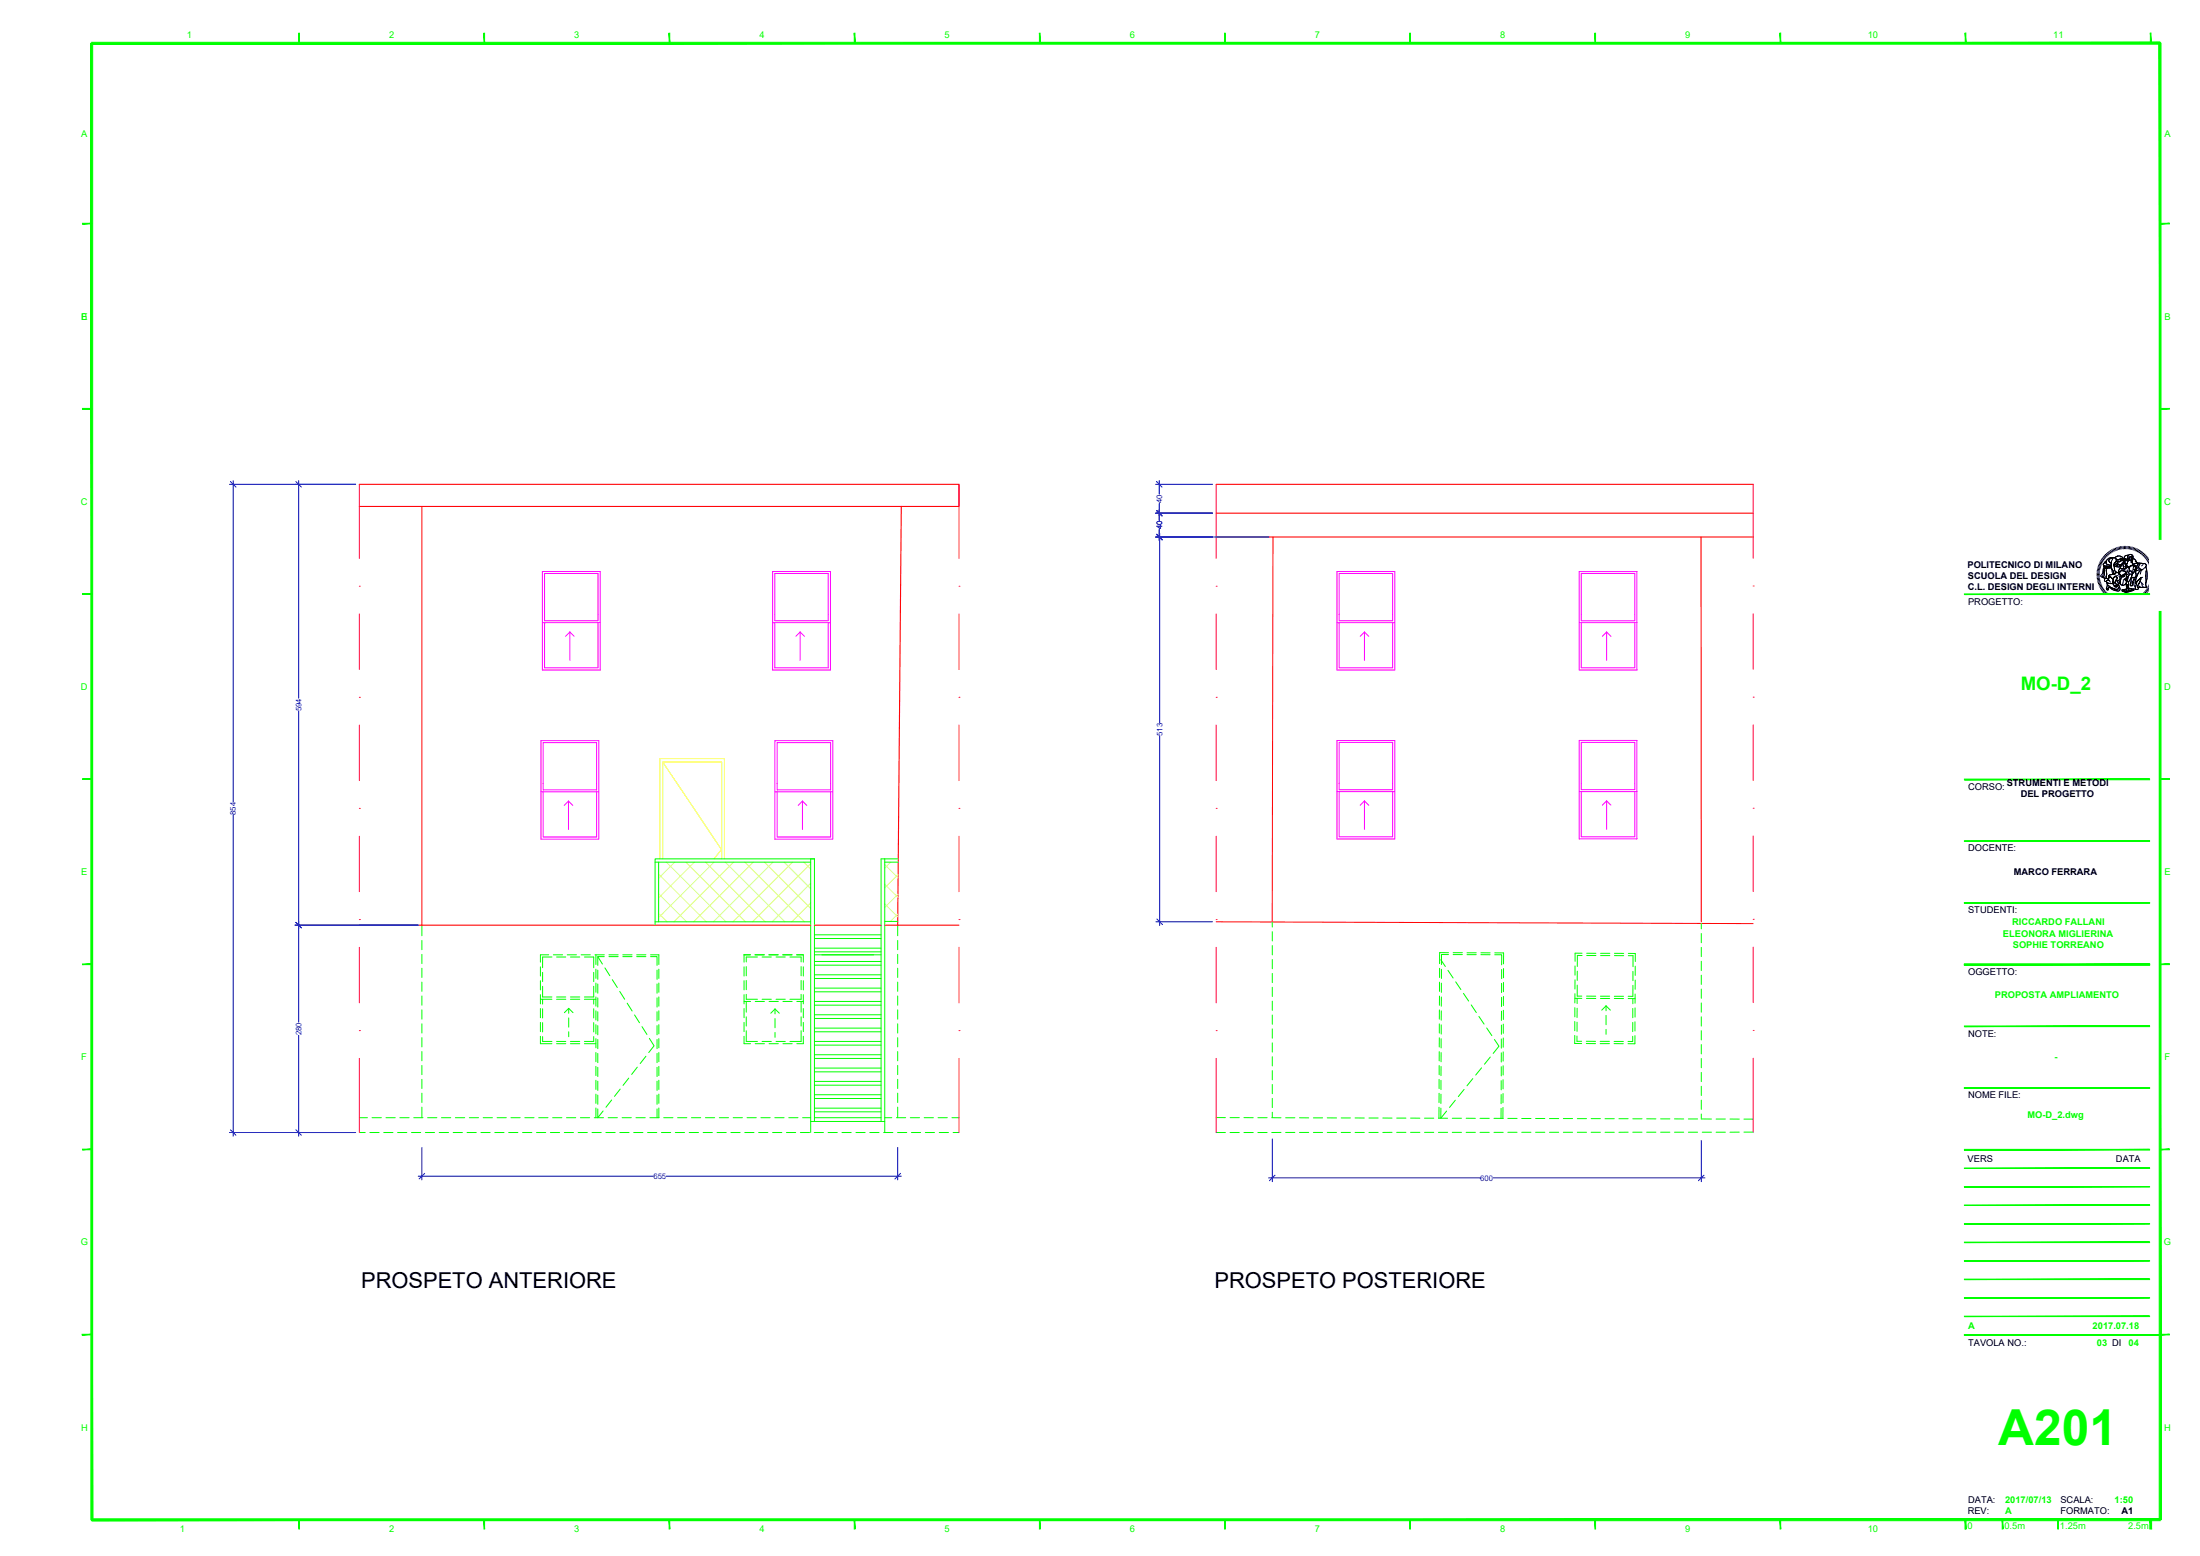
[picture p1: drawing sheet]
<svg xmlns="http://www.w3.org/2000/svg" width="594mm" height="420mm" viewBox="0 0 594 420" stroke-linecap="round" stroke-linejoin="round" font-family="sans-serif">
<!-- layer: Muri esterni -->
<path d="M343.8 145l-.3 103.9M328.4 248.9l145 .5" fill="none" stroke="#f00" stroke-width=".27"/>
<!-- layer: Arredi -->
<g fill="none" stroke="#0f0" stroke-width=".27">
<path d="M113.9 249.8v2.9M113.9 254v2.4M113.9 257.7v2.5M148.2 257.8h-2.3v2M149 258.4h-2.5v2.9M149.4 257.8h2.5M150.3 258.4h2.5M153.2 257.8h2.5M154 258.4h2.6M156.9 257.8h2.5M157.8 258.4h2.5v2.9M160.7 257.8h2.5"/>
<path d="M160.9 257.8v2.6M161.4 258.3l1.3 2M163.2 258.3h-1.8v2.4M164.4 257.8h2.5M164.4 258.3h2.5M168.2 257.8h2.5M168.2 258.3h2.5M171.9 257.8h2.5M171.9 258.3h2.5M175.7 258.3h1.7v2.4M175.7 257.8h2.2v2.6M200.8 257.8h1.9"/>
<path d="M200.9 257.8v2M203.8 257.8h2.6M204.5 258.4h-3v1.4M205.8 258.4h2.5M207.6 257.8h2.6M209.6 258.4h2.5M211.3 257.8h2.6M213.3 258.4h3v1.4M215.1 257.8h1.8v2M242.4 249.8v2.9M242.4 254v2.4M242.4 257.7v2.5"/>
<path d="M343.5 248.9l.1 1.4M343.6 251.6v2.5M343.6 255.3v2.5M343.6 259.1v2.5M389.1 259.2l1.2 1.8M391.1 257.8l-1.8-.1-.1 2.8M391.1 257.3l-2.3-.1-.1 3M392.4 257.8h2.5M392.4 257.3h2.5M396.1 257.8h2.5M396.1 257.3h2.5M399.9 257.8h2.5"/>
<path d="M399.9 257.3h2.5M403.6 257.8h1.9v2.7M403.6 257.3h2.4v3M427.2 258h-1.3v3M427.2 257.4h-1.9v2.2M428.5 258h2.5M428.5 257.4h2.5M432.2 258h2.5M432.2 257.4h2.5M436 258l2.5 .1M436 257.4h2.5M439.7 257.4l1.9 .1v2.1"/>
<path d="M439.7 258.1h1.3v2.9M459.4 249.4v1.4M459.4 252.1v2.5M459.4 255.8v2.5M459.4 259.6v2.5M113.9 261.4v2.5M113.9 265.2v2.5M113.9 268.9v2.5M113.9 272.7v2.5M113.9 276.5v2.4M145.9 269.8h3.1M145.9 279.8v2h3.1"/>
<path d="M145.9 261.1v2.5M145.9 264.8v2.5M145.9 268.6v2.5M145.9 272.3v2.5M145.9 276.1v2.5M146.5 279.9v1.3h2.5M146.5 262.6v2.5M146.5 266.3v2.9h2.5M146.5 269.8v1.3M146.5 272.4v2.5M146.5 276.1v2.6M150.3 269.8h2.5"/>
<path d="M150.3 269.2h2.5M153.6 272.3v1.3M153.6 274.9v2.5M153.6 278.6v1.3M153.6 272.3l-1.2 1.1M153.6 272.3l1.1 1.1M154 269.8h2.6M154 269.2h2.6M157.8 269.8h3.1M160.3 279.9v1.3h-2.5M160.3 262.6v2.5M160.3 266.3v2.9h-2.5"/>
<path d="M160.3 269.8v1.3M160.3 272.4v2.5M160.3 276.1v2.6M160.9 261.7v2.5M160.9 265.4v2.5M160.9 269.2v2.5M160.9 272.9v2.5M160.9 276.7v2.5M161.4 262v2.4M161.4 265.7v2.5M161.4 269.4v2.5M161.4 273.2v2.5"/>
<path d="M161.4 276.9v2.5M163.4 261.4l1.3 2.1M165.3 264.5l1.4 2.2M167.4 267.7l1.3 2.1M169.4 270.9l1.3 2.1M171.4 274.1l1.3 2.1M173.4 277.2l1.3 2.1M177.4 262v2.4M177.4 265.7v2.5M177.4 269.4v2.5M177.4 273.2v2.5M177.4 276.9v2.5"/>
<path d="M177.9 261.7v2.5M177.9 265.4v2.5M177.9 269.2v2.5M177.9 272.9v2.5M177.9 276.7v2.5M200.9 270.4h1.8M200.9 279.8v2h1.8M200.9 261.1v2.5M200.9 264.8v2.5M200.9 268.6v2.5M200.9 272.3v2.5M200.9 276.1v2.5"/>
<path d="M201.5 278.3v2.9h3M201.5 261v2.5M201.5 264.7v2.5M201.5 268.5v1.3h3M201.5 270.4v2.9M201.5 274.6v2.5M203.9 270.4h2.5M205.8 269.8h2.5M207.7 270.4h2.5M209.3 272.5v1.3M209.3 275v2.5M209.3 278.8v1.3"/>
<path d="M209.3 272.5l-1.2 1.1M209.3 272.5l1.1 1.1M209.6 269.8h2.5M211.4 270.4h2.5M215.2 270.4h1.7M216.3 278.3v2.9h-3M216.3 261v2.5M216.3 264.7v2.5M216.3 268.5v1.3h-3M216.3 270.4v2.9M216.3 274.6v2.5M216.9 279.8v2h-1.7"/>
<path d="M216.9 261.1v2.5M216.9 264.8v2.5M216.9 268.6v2.5M216.9 272.3v2.5M216.9 276.1v2.5M242.4 261.4v2.5M242.4 265.2v2.5M242.4 268.9v2.5M242.4 272.7v2.5M242.4 276.5v2.4M343.6 262.8v2.5M343.6 266.6v2.5"/>
<path d="M343.6 270.3v2.5M343.6 274.1v2.5M343.6 277.8v2.5M388.7 276.5v2.5M388.7 272.7v2.5M388.7 265.2v2.5M388.7 269v2.5M388.7 261.5v2.5M389.2 276.7v2.5M389.2 273v2.5M389.2 265.5v2.5M389.2 269.2v2.5"/>
<path d="M389.2 261.7v2.5M391 262l1.4 2.1M393.1 265.1l1.4 2.1M395.2 268.2l1.4 2.1M397.3 271.3l1.4 2.1M399.4 274.5l1.4 2M401.5 277.6l1.4 2M405.4 276.8v2.5M405.5 273l-.1 2.5M405.5 265.5v2.5M405.5 269.3v2.5M405.5 261.8v2.5"/>
<path d="M405.9 276.5v2.5M406 272.8v2.5M406 265.3v2.5M406 269v2.5M406 261.5v2.5M425.2 279.6v2.2h1.9M425.2 275.8v2.5M425.3 272.1v2.5M425.3 269.6h1.9M425.3 268.3v2.5M425.3 264.6v2.5M425.3 260.8v2.5"/>
<path d="M425.8 279.8v1.4h1.3M425.9 276v2.5M425.9 272.2v2.6M425.9 269.6v1.4M425.9 266v3h1.3M425.9 262.2v2.5M428.4 269.6h2.5M428.4 269h2.5M432.2 269h2.5M432.2 269.6h2.5M433.7 271.6v1.3M433.7 274.2v2.5"/>
<path d="M433.7 278v1.3M433.7 271.6l-1.2 1.2M433.7 271.6l1.2 1.2M435.9 269h2.5M435.9 269.6h2.5M439.7 269.6l1.8 .1M440.9 279.8v1.4h-1.3M440.9 272.3v2.5M440.9 276.1v2.5M440.9 269.6v1.5M441 262.3v2.5M441 266.1l-.1 2.9h-1.2"/>
<path d="M441.5 275.9v2.5M441.5 279.6v2.2h-1.9M441.5 272.2v2.5M441.5 268.4v2.5M441.6 260.9v2.5M441.6 264.6l-.1 2.5M459.4 263.3v2.5M459.4 267.1v2.5M459.4 270.8v2.5M459.4 274.6v2.5M459.4 278.3v2.5M113.9 280.2v2.5"/>
<path d="M113.9 283.9v2.5M113.9 287.7v2.5M113.9 291.4v2.5M113.9 295.2v2.5M113.9 299v2.8M150.3 281.2h2.5M150.3 281.8h2.5M154 281.2h2.6M154 281.8h2.6M157.8 281.8h3.1M160.9 280.5v2.4M160.9 284.2v2.5"/>
<path d="M160.9 287.9v2.5M160.9 291.7v2.5M160.9 295.4v2.5M160.9 299.2v2.6M161.4 280.7v2.5M161.4 284.5v2.4M161.4 288.2v2.5M161.4 291.9v2.5M161.4 295.7v2.5M161.4 299.4v2.4l1.5-1.8M165.2 297l-1.6 2M167.5 294.1l-1.6 2"/>
<path d="M169.8 291.1l-1.6 2M172.1 288.2l-1.5 1.9M174.4 285.2l-1.5 2M175.4 280.4l1.2 2-1.4 1.8M177.4 280.7v2.5M177.4 284.5v2.4M177.4 288.2v2.5M177.4 291.9v2.5M177.4 295.7v2.5M177.4 299.4v2.4M177.9 280.5v2.4M177.9 284.2v2.5"/>
<path d="M177.9 287.9v2.5M177.9 291.7v2.5M177.9 295.4v2.5M177.9 299.2v2.6M203.9 281.8h2.5M205.8 281.2h2.5M207.7 281.8h2.5M209.6 281.2h2.5M211.4 281.8h2.5M242.4 280.2v2.5M242.4 283.9v2.5M242.4 287.7v2.5"/>
<path d="M242.4 291.4v2.5M242.4 295.2v2.5M242.4 299v2.8M343.6 281.6v2.5M343.6 285.3v2.5M343.6 289.1v2.5M343.6 292.8v2.5M343.6 296.6v2.5M388.6 299v2.9M388.6 291.5v2.5M388.6 295.2v2.5M388.6 287.7v2.5"/>
<path d="M388.6 284v2.5M388.7 280.2l-.1 2.5M389.1 299.2v2.7l1.5-1.9M389.1 291.7v2.5M389.1 295.5v2.5M389.1 288v2.5M389.2 280.5v2.5M389.2 284.2l-.1 2.5M393 297.1l-1.6 1.9M395.4 294.2l-1.6 1.9M397.7 291.2l-1.6 2M400.1 288.3l-1.6 2"/>
<path d="M402.4 285.4l-1.5 2M403.5 280.7l1.3 1.8-1.6 2M405.3 299.3v2.7M405.4 295.5l-.1 2.5M405.4 291.8v2.5M405.4 288v2.5M405.4 280.5v2.5M405.4 284.3v2.5M405.9 299l-.1 3M405.9 291.5v2.5M405.9 295.3v2.5M405.9 287.8v2.5"/>
<path d="M405.9 284v2.5M405.9 280.3v2.5M428.4 281.8h2.5M428.4 281.2h2.5M432.1 281.8h2.5M432.1 281.2h2.5M435.8 281.8h2.5M435.8 281.2h2.6M459.4 282.1v2.5M459.4 285.8v2.5M459.4 289.6v2.5M459.4 293.3v2.5"/>
<path d="M459.4 297.1v2.5M97 301.8h2.2M97 305.8h1.6M99.9 305.8h2.5M100.5 301.8h2.5M103.6 305.8h2.5M104.2 301.8h2.5M107.4 305.8h2.5M108 301.8h2.5M111.1 305.8h2.5M111.7 301.8h2.5M114.9 305.8h2.5"/>
<path d="M115.5 301.8h2.5M118.6 305.8h2.5M119.2 301.8h2.5M122.4 305.8h2.5M123 301.8h2.5M126.1 305.8h2.5M126.7 301.8h2.5M129.9 305.8h2.5M130.5 301.8h2.5M133.6 305.8h2.5M134.2 301.8h2.5M137.4 305.8h2.5"/>
<path d="M138 301.8h2.5M141.1 305.8h2.5M141.7 301.8h2.5M144.9 305.8h2.5M145.5 301.8h2.5M148.6 305.8h2.5M149.2 301.8h2.5M152.4 305.8h2.5M153 301.8h2.5M156.1 305.8h2.5M156.7 301.8h2.5M159.9 305.8h2.5"/>
<path d="M160.5 301.8h2.5M163.6 305.8h2.5M164.2 301.8h2.5M167.4 305.8h2.5M168 301.8h2.5M171.1 305.8h2.5M171.7 301.8h2.5M174.9 305.8h2.5M175.5 301.8h2.5M178.6 305.8h2.5M179.2 301.8h2.5M182.4 305.8h2.5"/>
<path d="M183 301.8h2.5M186.1 305.8h2.5M186.7 301.8h2.5M189.9 305.8h2.5M190.5 301.8h2.5M193.6 305.8h2.5M194.2 301.8h2.5M197.4 305.8h2.5M198 301.8h2.5M201.1 305.8h2.5M201.7 301.8h2.5M204.9 305.8h2.5"/>
<path d="M205.5 301.8h2.5M208.6 305.8h2.5M209.2 301.8h2.5M212.4 305.8h2.5M213 301.8h2.5M216.1 305.8h2.5M216.7 301.8h2.2M219.9 305.8h2.5M223.6 305.8h2.5M227.4 305.8h2.5M231.1 305.8h2.5M234.9 305.8h2.5"/>
<path d="M238.6 305.8h2.5M238.9 301.8h1.9M242.1 301.8h2.5M242.4 305.8h2.5M245.8 301.8h2.5M246.1 305.8h2.5M249.6 301.8h2.5M249.9 305.8h2.5M253.3 301.8h2.5M253.6 305.8h2.5M257.1 301.8h1.9M257.4 305.8h1.6"/>
<path d="M328.4 301.8h2.5M328.4 305.8h2.5M332.2 301.8h2.5M332.2 305.8h2.5M335.9 301.8h2.5M335.9 305.8h2.5M339.7 301.8h2.5M339.7 305.8h2.5M343.4 301.8h2.5M343.6 300.3v1.4M345.9 305.8h-2.5M347.2 301.8h2.5"/>
<path d="M347.2 305.8h2.5M350.9 301.8l2.5 .1M350.9 305.8h2.5M354.7 301.9h2.5M354.7 305.8h2.5M358.4 301.9h2.5M358.4 305.8h2.5M362.2 301.9h2.5M362.2 305.8h2.5M365.9 301.9h2.5M365.9 305.8h2.5M369.7 301.9h2.5"/>
<path d="M369.7 305.8h2.5M373.4 301.9h2.5M375.9 305.8h-2.5M377.2 301.9h2.5M377.2 305.8h2.5M380.9 301.9h2.5M380.9 305.8h2.5M384.7 301.9h2.5M384.7 305.8h2.5M388.4 301.9l2.5 .1M388.4 305.8h2.5M392.2 302h2.5"/>
<path d="M392.2 305.8h2.5M395.9 302h2.5M395.9 305.8h2.5M399.7 302h2.5M399.7 305.8h2.5M403.4 302h2.5M403.4 305.8h2.5M407.2 302h2.5M407.2 305.7h2.5M410.9 302h2.5M410.9 305.7h2.5M414.7 302h2.5"/>
<path d="M414.7 305.7h2.5M418.4 302h2.5M418.4 305.7h2.5M422.2 302h2.5M422.2 305.7h2.5M425.9 302.1h2.5M425.9 305.7h2.5M429.7 302.1h2.5M429.7 305.7h2.5M433.4 302.1h2.5M433.4 305.7h2.5M437.2 302.1h2.5"/>
<path d="M439.7 305.7h-2.5M440.9 302.1h2.5M440.9 305.7h2.5M444.7 302.1h2.5M444.7 305.7h2.5M448.4 302.1h2.5M448.4 305.7h2.5M452.2 302.1h2.5M452.2 305.7h2.5M455.9 302.1h2.5M455.9 305.7h2.5M459.4 300.8v1.4"/>
<path d="M459.7 302.1l2.5 .1M459.7 305.7h2.5M463.4 302.2h2.5M463.4 305.7h2.5M467.2 302.2h2.5M469.7 305.7h-2.5M470.9 302.2h2.5M470.9 305.7h2.5"/>
</g>
<!-- layer: Scale -->
<g fill="none" stroke="#0f0" stroke-width=".27">
<path d="M219.9 259.6h18M219.9 256h18M219.9 257h18M219.9 257.8h18M219.9 252.4h18M219.9 253.4h18M238.9 248.8h3.5M219.9 277.6h18M219.9 274h18M219.9 270.4h18M219.9 266.8h18M219.9 263.2h18"/>
<path d="M219.9 260.6h18M219.9 264.2h18M219.9 267.8h18M219.9 271.4h18M219.9 275h18M219.9 278.6h18M219.9 295.6h18M219.9 292h18M219.9 288.4h18M219.9 284.8h18M219.9 281.2h18M219.9 282.2h18"/>
<path d="M219.9 285.8h18M219.9 289.4h18M219.9 293h18M219.9 296.6h18M219.9 299.2h18M218.9 302.8h20M219.9 302.8v-70.9h-1v73.9M219.9 300.2h18M219.9 301.8h18M237.9 302.8v-70.9h1v73.9"/>
</g>
<!-- layer: Muri esterni -->
<path d="M97 130.8h162v6h-162M113.9 136.8v113M243.4 136.8l-1 113M328.4 138.6h145M328.4 130.8h145M459.3 145l.1 103.9M97 249.8h121.9M219.9 249.8h18M238.9 249.8h20.1" fill="none" stroke="#f00" stroke-width=".3"/>
<!-- layer: riempimento -->
<g fill="none" stroke="#dfff7f" stroke-width=".27">
<path d="M208.6 180.5v.4M146.1 226.6h.1M177.8 236l12.9 12.9M179.9 232.8l16.1 16.1M182.2 232.8l-4.4 4.4M185.2 232.8l16.1 16.1M187.5 232.8l-9.7 9.7M190.5 232.8l16.1 16.1M192.8 232.8l-15 15M195.8 232.8l16.1 16.1M198.1 232.8l-16.1 16.1M201.1 232.8l16.1 16.1"/>
<path d="M203.4 232.8l-16.1 16.1M206.4 232.8l12.5 12.5M208.7 232.8l-16.1 16.1M209.3 226.6h.1M211.8 232.8l7.1 7.2M214 232.8l-16.1 16.1M217.1 232.8l1.8 1.9M218.9 233.2l-15.7 15.7M218.9 238.5l-10.4 10.4M238.9 238.8l3.6 3.5M238.9 233.5l3.6 3.6M240.5 232.8l-1.6 1.6"/>
<path d="M242.5 236.1l-3.6 3.6M177.8 246.6l2.3 2.3M177.8 241.3l7.6 7.6M218.9 243.8l-5.1 5.1M238.9 244.1l3.5 3.5M242.4 246.8l-2 2M242.5 241.5l-3.6 3.5"/>
</g>
<!-- layer: Porte -->
<path d="M179.1 206l15.7 23.4-2 2.5M178.1 231.9v-27.1h17.5v27.1M179 231.9v-26.1h15.9v26.1" fill="none" stroke="#ff0" stroke-width=".27"/>
<!-- layer: Dettagli -->
<path d="M176.9 232.8h42M177.8 232.8v16.1M219.9 231.9h-43v17.9M238.9 232.8h3.7M238.9 231.9h3.7M176.9 248.9h42" fill="none" stroke="#0f0" stroke-width=".27"/>
<!-- layer: Tetto -->
<path d="M328.4 145h145" fill="none" stroke="#f00" stroke-width=".3"/>
<!-- layer: S.Finestre -->
<g fill="none" stroke="#f0f" stroke-width=".27">
<path d="M146.5 154.3h15.6v26.6h-15.6zM147.1 154.8h14.4v12.8h-14.4zM208.6 154.3h15.6v26.6h-15.6zM209.2 154.8h14.5v12.8h-14.5zM361 154.3h15.6v26.6h-15.6zM361.6 154.8h14.5v12.8h-14.5zM426.4 154.3h15.6v26.6h-15.6zM427 154.8h14.5v12.8h-14.5zM146.5 168.1h15.6M147.1 168.1v12.2h14.4v-12.2M153.9 170.7v7.6M153.9 170.7l-1.2 1.1"/>
<path d="M153.9 170.7l1.2 1.1M208.6 168.1h15.6M209.2 168.1v12.2h14.5v-12.2M216.1 170.7v7.6M216.1 170.7l-1.2 1.1M216.1 170.7l1.1 1.1M361 168.1h15.6M361.6 168.1v12.2h14.5v-12.2M368.5 170.7v7.6M368.5 170.7l-1.2 1.1M368.5 170.7l1.1 1.1M426.4 168.1h15.6"/>
<path d="M427 168.1v12.2h14.5v-12.2M433.8 170.7v7.6M433.8 170.7l-1.1 1.1M433.8 170.7l1.2 1.1M146.1 200h15.6v26.6h-15.6zM209.3 200h15.6v26.6h-15.6zM361 200h15.6v26.5h-15.6zM426.4 199.9h15.6v26.6h-15.6zM146.1 213.8h15.6M146.7 200.5h14.4v12.8h-14.4zM146.7 213.8v12.2h14.4v-12.2M153.5 216.3v7.7"/>
<path d="M153.5 216.3l-1.2 1.2M153.5 216.3l1.2 1.2M209.3 213.8h15.6M209.9 200.5h14.4v12.8h-14.4zM209.9 213.8v12.2h14.4v-12.2M216.7 216.3v7.7M216.7 216.3l-1.2 1.2M216.7 216.3l1.2 1.2M361 213.8h15.6M361.6 200.5h14.5v12.7h-14.5zM361.6 213.8v12.2h14.5v-12.2M368.5 216.3v7.7"/>
<path d="M368.5 216.3l-1.2 1.1M368.5 216.3l1.1 1.1M426.4 213.8h15.6M427 200.5h14.5v12.7h-14.5zM427 213.8v12.1h14.5v-12.1M433.8 216.3v7.6M433.8 216.3l-1.1 1.1M433.8 216.3l1.2 1.1"/>
</g>
<!-- layer: tratto punto -->
<g fill="none" stroke="#ff003f" stroke-width=".27">
<path d="M97 130.8v20M259 130.8v20M328.4 130.8v20M473.4 130.8v19.9M97 158.3h.1M259 158.3h.1M328.4 158.3h.1M473.4 158.2h.1M97 165.8v15M259 165.8v15M328.4 165.8v15M473.4 165.7v15"/>
<path d="M97 188.3h.1M97 195.8v15M259 188.3h.1M259 195.8v15M328.4 188.3h.1M328.4 195.8v15M473.4 188.2h.1M473.4 195.7v15M97 218.3h.1M259 218.3h.1M328.4 218.3h.1M473.4 218.2h.1"/>
<path d="M97 225.8v15M259 225.8v15M328.4 225.8v15M473.4 225.7v15M97 248.3h.1M97 255.8v15M259 248.3h.1M259 255.8v15M328.4 248.3h.1M328.4 255.8v15M473.4 248.2h.1M473.4 255.7v15"/>
<path d="M97 278.3h.1M259 278.3h.1M328.4 278.3h.1M473.4 278.2h.1M97 285.8v20M259 285.8v20M328.4 285.8v20M473.4 285.7v20"/>
</g>
<!-- layer: G-ANNO-TTLB -->
<g fill="#0f0" stroke="#0f0" stroke-width=".27">
<path d="M24.8 410.1v.5l558.5-.5zM24.8 410.6l558.5-.5v.5z"/>
<path d="M480.7 8.9l.2 2.5v-2.5zM480.7 8.9l.2 2.5h-.2z"/>
<path d="M530.7 8.9l.1 2.5v-2.5zM530.7 8.9l.1 2.5h-.1z"/>
<path d="M580.7 8.9l.1 2.5v-2.5zM580.7 8.9l.1 2.5h-.1z"/>
<path d="M22.3 110.5h2.5v-.2zM22.3 110.3h2.5l-2.5 .2z"/>
<path d="M583.3 260.5h2.5v-.2zM583.3 260.3h2.5l-2.5 .2z"/>
<path d="M583.3 210.5h2.5v-.2zM583.3 210.3h2.5l-2.5 .2z"/>
<path d="M583.3 160.5h2.5v-.2zM583.3 160.3h2.5l-2.5 .2z"/>
<path d="M583.3 110.5h2.5v-.2zM583.3 110.3h2.5l-2.5 .2z"/>
<path d="M583.3 60.5h2.5v-.2zM583.3 60.3h2.5l-2.5 .2z"/>
<path d="M583.3 360.5h2.5v-.2zM583.3 360.3h2.5l-2.5 .2z"/>
<path d="M583.3 310.5h2.5v-.2zM583.3 310.3h2.5l-2.5 .2z"/>
<path d="M430.7 410.4l.2 2.5v-2.5zM430.7 410.4l.2 2.5h-.2z"/>
<path d="M380.7 410.4l.2 2.5v-2.5zM380.7 410.4l.2 2.5h-.2z"/>
<path d="M480.7 410.4l.2 2.5v-2.5zM480.7 410.4l.2 2.5h-.2z"/>
<path d="M530.7 410.4l.1 2.5v-2.5zM530.7 410.4l.1 2.5h-.1z"/>
<path d="M330.7 410.4l.2 2.5v-2.5zM330.7 410.4l.2 2.5h-.2z"/>
<path d="M280.7 410.4l.2 2.5v-2.5zM280.7 410.4l.2 2.5h-.2z"/>
<path d="M230.7 410.4l.2 2.5v-2.5zM230.7 410.4l.2 2.5h-.2z"/>
<path d="M180.7 410.4l.2 2.5v-2.5zM180.7 410.4l.2 2.5h-.2z"/>
<path d="M130.7 410.4l.2 2.5v-2.5zM130.7 410.4l.2 2.5h-.2z"/>
<path d="M80.7 410.4l.2 2.5v-2.5zM80.7 410.4l.2 2.5h-.2z"/>
<path d="M530.7 410.4v2.5h.1zM530.7 410.4h.1v2.5z"/>
<path d="M540.7 410.4l.2 2.5v-2.5zM540.7 410.4l.2 2.5h-.2z"/>
<path d="M555.7 410.4l.1 2.5v-2.5zM555.7 410.4l.1 2.5h-.1z"/>
<path d="M580.5 410.4l.5 2.5v-2.5zM580.5 410.4l.5 2.5h-.5z"/>
<path d="M24.5 11.7v398.7h.5zM24.5 11.7h.5v398.7z"/>
<path d="M22.3 260.3v.2l2.5-.2zM22.3 260.5l2.5-.2v.2z"/>
<path d="M22.3 210.3v.2l2.5-.2zM22.3 210.5l2.5-.2v.2z"/>
<path d="M22.3 160.3v.2l2.5-.2zM22.3 160.5l2.5-.2v.2z"/>
<path d="M22.3 110.3v.2l2.5-.2zM22.3 110.5l2.5-.2v.2z"/>
<path d="M22.3 60.3v.2l2.5-.2zM22.3 60.5l2.5-.2v.2z"/>
<path d="M22.3 310.3v.2l2.5-.2zM22.3 310.5l2.5-.2v.2z"/>
<path d="M22.2 360.5h2.5v-.2zM22.2 360.3h2.5l-2.5 .2z"/>
<path d="M24.8 11.4v.5l558.5-.5zM24.8 11.9l558.5-.5v.5z"/>
<path d="M430.7 9l.2 2.5v-2.5zM430.7 9l.2 2.5h-.2z"/>
<path d="M380.7 9l.2 2.5v-2.5zM380.7 9l.2 2.5h-.2z"/>
<path d="M330.7 9l.2 2.5v-2.5zM330.7 9l.2 2.5h-.2z"/>
<path d="M280.7 9l.2 2.5v-2.5zM280.7 9l.2 2.5h-.2z"/>
<path d="M230.7 9l.2 2.5v-2.5zM230.7 9l.2 2.5h-.2z"/>
<path d="M180.7 9l.2 2.5v-2.5zM180.7 9l.2 2.5h-.2z"/>
<path d="M130.7 9l.2 2.5v-2.5zM130.7 9l.2 2.5h-.2z"/>
<path d="M80.7 9l.2 2.5v-2.5zM80.7 9l.2 2.5h-.2z"/>
<path d="M583.1 11.7v398.7h.5zM583.1 11.7h.5v398.7z"/>
<path d="M580.5 360.5h2.5v-.1zM580.5 360.4h2.5l-2.5 .1z"/>
<path d="M530.5 360.4v.1l50-.1zM530.5 360.5l50-.1v.1z"/>
<path d="M530.5 360.4v.1l50-.1zM530.5 360.5l50-.1v.1z"/>
<path d="M530.5 355.4h50zM530.5 355.5l50-.1z"/>
<path d="M530.5 350.4h50zM530.5 350.5l50-.1z"/>
<path d="M530.5 345.4h50zM530.5 345.5l50-.1z"/>
<path d="M530.5 340.4h50zM530.5 340.5l50-.1z"/>
<path d="M530.5 335.4h50zM530.5 335.5l50-.1z"/>
<path d="M530.5 330.4h50zM530.5 330.5l50-.1z"/>
<path d="M530.5 325.4h50zM530.5 325.5l50-.1z"/>
<path d="M530.5 320.4h50zM530.5 320.5l50-.1z"/>
<path d="M530.5 227.2h50v-.2zM530.5 227h50l-50 .2z"/>
<path d="M530.5 243.9h50v-.2zM530.5 243.7h50l-50 .2z"/>
<path d="M530.5 243.7v.2l50-.2zM530.5 243.9l50-.2v.2z"/>
<path d="M530.5 260.4v.2l50-.2zM530.5 260.6l50-.2v.2z"/>
<path d="M530.5 160.5h50v-.1zM530.5 160.4h50l-50 .1z"/>
<path d="M530.5 260.4v.2l50-.2zM530.5 260.6l50-.2v.2z"/>
<path d="M530.5 277v.2l50-.2zM530.5 277.2l50-.2v.2z"/>
<path d="M530.5 260.4v.2l50-.2zM530.5 260.6l50-.2v.2z"/>
<path d="M530.5 260.4v.2l50-.2zM530.5 260.6l50-.2v.2z"/>
<path d="M530.5 210.6h50v-.2zM530.5 210.4h50l-50 .2z"/>
<path d="M530.5 293.7v.2l50-.2zM530.5 293.9l50-.2v.2z"/>
<path d="M530.5 293.7v.2l50-.2zM530.5 293.9l50-.2v.2z"/>
<path d="M530.5 315.4h50zM530.5 315.5l50-.1z"/>
<path d="M530.5 310.4v.2l50-.2zM530.5 310.6l50-.2v.2z"/>
<path d="M580.5 360.5h2.5v-.1zM580.5 360.4h2.5l-2.5 .1z"/>
</g>
<!-- layer: 0 -->
<g fill="none" stroke="#000" stroke-width=".27">
<path d="M566.2 154.8h.7M566.2 155.1h.7M566.3 154.4l.6 .1M566.3 154.1l.7 .1M566.4 153.7l.6 .2M566.4 153.4l.7 .1M566.5 153l.7 .2M566.6 152.7l.7 .2M566.8 152.4l.6 .2M566.9 155.5h-.7M566.9 152l.6 .3M566.9 155.8h-.6"/>
<path d="M567 156.1l-.7 .1M567 156.4l-.6 .2M567.1 151.7l.6 .3M567.1 156.8l-.7 .1M567.2 157.1l-.7 .1M567.2 151.4l.6 .3M567.3 157.4l-.7 .2M567.4 157.7l-.7 .2M567.4 151.1l.6 .3M567.5 158l-.6 .3M567.6 150.8l.6 .4M567.6 158.3l-.6 .3"/>
<path d="M567.8 158.6l-.6 .3M567.8 150.5l.6 .4M568 158.8l-.6 .4M568.1 150.2l.5 .5M568.1 152.8h.8a.67 .67 0 0 0 1.1-.1l.1 .6h-.3a1.46 1.46 0 0 1-1.7-.4zM568.1 152.8l.1 .4M568.1 159.1l-.5 .4M568.3 149.9l.5 .5M568.3 153.3l-.3 .6-.1 1.2-.3 .7 .4 .2M568.3 159.4l-.5 .4M568.4 151.8l.4-.3a.83 .83 0 0 0 .9 1.1l.3 .2a.8 .8 0 0 1-1.2 0l-.4 .1-.4-.4zM568.5 149.7l.5 .5"/>
<path d="M568.5 159.6l-.5 .5M568.5 153.3l.5 .1a1.47 1.47 0 0 0-.1 1.6l-.1 1.1a.49 .49 0 0 1-.8-.3l.3-2zM568.5 153.3v.1a1.59 1.59 0 0 0-.3 1.6l-.2 1 .7 .2M568.7 151.5l-.1 .1a.75 .75 0 0 0-.5 .5 .75 .75 0 0 0 .2 .8l.6-.1a.67 .67 0 0 0 1.1-.1M568.8 159.9l-.6 .4M568.8 149.5l.4 .5M568.8 151.3l.4-.2a1.83 1.83 0 0 1 1.6-.5 .87 .87 0 0 0-1 .2 .87 .87 0 0 0-.1 1l.4 .1v.8l-.4-.1a.86 .86 0 0 1-.9-.4 .86 .86 0 0 1 0-.9zM568.8 156.9a.72 .72 0 0 0 .8 .7l1-.2M568.9 157.3a1.63 1.63 0 0 0 1.7 .1l.4 1 .2-.2 .2 .4-.1-.6 .3 .4-.1-.4 .4 .2-.5-.6a.32 .32 0 0 1-.4-.2 .32 .32 0 0 1 .2-.4l.2-.3 .4 .2 .3 1a.88 .88 0 0 1-.2 1.2 .88 .88 0 0 1-1.2-.2l-.5-.2a1.56 1.56 0 0 1-1.3-1.4zM568.9 157.3l.2 .6 .7 .6 1.9 .9M569 153.4h.4a.96 .96 0 0 1 1.2 .7l.1 .9-.7 .2a.41 .41 0 0 0-.5 .2 .41 .41 0 0 0 .1 .5l-.2 .3a.45 .45 0 0 1-.6-.1 .45 .45 0 0 1 0-.6v-1.5zM569 153.4l-.2 .5v2.2"/>
<path d="M569.1 149.2l.4 .5M569.1 157.9l.9 .7 1.1 .5a.79 .79 0 0 0 1.2-.6 .65 .65 0 0 1 0 1 .65 .65 0 0 1-.9 0l-1.5-.7a.4 .4 0 0 0-.5-.1 .4 .4 0 0 0-.1 .5l-.3 .1-.2-.4zM569.1 157.9l-.3 1 .2 .4 .3-.2a.34 .34 0 0 1 .1-.5 .34 .34 0 0 1 .5 .2 2.4 2.4 0 0 0 2.4 .6l.2-.4-.2-.5M569.3 156.4a.5 .5 0 0 0-.8-.2 .5 .5 0 0 0 .1 .8 .74 .74 0 0 1 .7-.4 .74 .74 0 0 1 .6 .6h.1M569.3 149l.5 .5M569.5 155.4l1.2-.4 .4 .1a.7 .7 0 0 1 1.1-.3h.1a1.06 1.06 0 0 1 .4 1.4 1.06 1.06 0 0 1-1.3 .5l.1-.3a.28 .28 0 0 0 .3-.3 .28 .28 0 0 0-.3-.3 .48 .48 0 0 0-.5-.1 .48 .48 0 0 0-.3 .5l-.1 .2a.82 .82 0 0 0-1-.5zM569.5 156.1l.1-.2a.85 .85 0 0 1 1 .5v1a1.63 1.63 0 0 1-1.7-.1l-.1-.4 .6-.3-.1-.2zM569.6 148.8l.4 .5M569.7 150.9l.6-.2a.77 .77 0 0 1 1.1 .2 .77 .77 0 0 1-.4 1.1 2.42 2.42 0 0 0 .3 2.4l.4 .2-.5 .1-.2 .4a.36 .36 0 0 1-.3-.2 .36 .36 0 0 1 0-.4l-.6-1.2v-1.4h-.2a.56 .56 0 0 1-.4-.4 .56 .56 0 0 1 .2-.6zM569.8 155.7l.8 .7M569.9 155.8a.57 .57 0 0 0-.5 .8M569.9 148.6l.4 .6"/>
<path d="M570.1 153.3l-1.9-.1-.2 .2a2.94 2.94 0 0 1-.7 2.1l.2 .3M570.3 153.7l.2 1.4M570.3 148.4l.3 .6M570.5 150.9l-.1 .2a2.81 2.81 0 0 0-.1 2.6l.4 .9a.32 .32 0 0 0 0 .4 .32 .32 0 0 0 .4 .1l.1-.4 .4-.2a.99 .99 0 0 1-.7-1.4 1.41 1.41 0 0 1 .6-1.7 1.02 1.02 0 0 0-1.5-.8l-.3 .1a1.06 1.06 0 0 0-.8 1.7l1.1 .3M570.6 148.3l.3 .6M570.7 155l-.7 .2a.4 .4 0 0 0-.5 .2 .4 .4 0 0 0 .1 .5M570.8 150.6a.86 .86 0 0 0-1 .2 .86 .86 0 0 0-.1 1l.4 .1M570.9 148.1l.3 .6M571 155.7l.1-.1a.49 .49 0 0 1 .5 .2 .49 .49 0 0 1 .1 .5l-.5 .7a.68 .68 0 0 0 .5 .9l.2 .3-.4-.2 .1 .4-.3-.4 .1 .6-.2-.4-.2 .2v-.2l-.4-.6a2.1 2.1 0 0 1 .4-1.9zM571 155.7l.1-.1a.5 .5 0 0 1 .5 .2 .5 .5 0 0 1 .1 .5l-.2 .1-.3 .6a.68 .68 0 0 0 .5 .9l.2 .3-.4-.2 .1 .4-.3-.4 .1 .6-.2-.4-.2 .2v-.2l-.4-.6a2.1 2.1 0 0 1 .4-1.9zM571 152.5l.8-.3 .3 .2a.33 .33 0 0 0-.4 .2 .33 .33 0 0 0 .1 .4l-.5-.1zM571 151.9l1-.4-.2 .6-1.1 .5z"/>
<path d="M571 152.5l.3 .4 .5 .1M571.1 150.7l.1-.2a1.17 1.17 0 0 1 2 .4l-.1 .1a.76 .76 0 0 0-1.1 .2l-.5-.2M571.2 148l.3 .6M571.3 150.4l.6-.3 1 .2a.33 .33 0 0 1 .4 .3 .33 .33 0 0 1-.2 .3 .33 .33 0 0 1-.4-.1h-.1a.77 .77 0 0 1-.8 .3 .77 .77 0 0 1-.6-.6zM571.4 151h.1a.74 .74 0 0 0 1.2-.3 .47 .47 0 0 1 .2 .5 .47 .47 0 0 1-.4 .4l-1.1 .1zM571.6 147.9l.2 .6M571.7 154.6a1.34 1.34 0 0 1 1.1 1.1l-.1 .5-.3 .3M571.8 152.5h.8l-.2 .1-.1 .5h-.2l-.4-.2zM571.8 156.9l.3 1a.79 .79 0 0 1 0 .9 .79 .79 0 0 1-.8 .3M571.8 152.2l.3 .2M571.9 151.9l-.1 .2-1.1 .5M571.9 155.4l-.8 .2"/>
<path d="M571.9 147.8l.2 .6M572 151.6l-.4 .5M572.1 155.1l.7 .6M572.2 152.5a.33 .33 0 0 0-.5 .1 .33 .33 0 0 0 .1 .4l.5 .1 .1-.5 .2-.1-.6 .1M572.2 155.6a.7 .7 0 0 1 .1 .9 .7 .7 0 0 1-.9 .2M572.2 154.6l.7-.5h.5l.4 .2 .4 .6-.7 .2a.62 .62 0 0 1-.7 .4 .62 .62 0 0 1-.5-.6zM572.2 154.8a.91 .91 0 0 1 1.1-.7 .91 .91 0 0 1 .7 .9h-.2l-1.1 .4M572.2 147.7l.2 .7M572.3 157.4l.8 .7M572.4 151.5l.1 .1M572.5 151.1l.2 .1M572.6 153.4l-.4 .5-.1 .8"/>
<path d="M572.6 156.8v.9M572.6 147.6l.1 .7M572.6 151.2h.1M572.7 155.4l1.2-.3-.2 .4-.4 .3-.5-.2zM572.7 155.4l.6 .4 .4-.3v-.2a.45 .45 0 0 0 .4-.4 .45 .45 0 0 0-.1-.4l-.6-.4h-.6l-.5 .7-.2-.1v-.5l.4-.8 .3 .2h1l.6-.4v-.3l.6 .2 .1 1-.3 .5 .2 .5-.3 .6a.59 .59 0 0 0-.6 .7h-.4l.3 .3 .2-.1v.4l.2-.2-.3 1.1h-.3a.78 .78 0 0 1-1.2-.1l-.4-.4 .4-.6 .2-1.1M572.7 156.2l-.3 1-.4 .4M572.8 155.6h.1M572.9 151.3l.9-.2a.34 .34 0 0 1-.1 .5 .34 .34 0 0 1-.5-.3zM572.9 147.6l.1 .6M573 151l-.2 .5-.4 .2-.4-.2-.6 .2M573 152.1h.1a.95 .95 0 0 1 .9 .1 .95 .95 0 0 1 .4 .9l-.1 .3-.3-.3a.63 .63 0 0 0 0-.8 .63 .63 0 0 0-.8-.1l.1 .6a.44 .44 0 0 1-.1 .8 .44 .44 0 0 1-.6-.5zM573.1 159.3l1.9-.5 1.2 .3-2 .6z"/>
<path d="M573.1 159.3l1.1 .4v.3l-1.1-.4zM573.3 152.1a.76 .76 0 0 1 .9 .6 .76 .76 0 0 1-.6 .9h-.2zM573.3 147.5l.1 .7M573.4 151.1a.39 .39 0 0 1 .5-.3 .39 .39 0 0 1 .1 .6M573.4 156.5l-.3 1.6 1-.2M573.4 155.6h.1M573.4 150.9a.41 .41 0 0 1 .6-.1 .41 .41 0 0 1 0 .6l-.2-.3v.1l-.4-.1zM573.5 155.2l.1 .1M573.5 155.5h.1M573.5 155.3h.1M573.6 152.3v.1M573.6 152.3l-.1 .1"/>
<path d="M573.7 147.5v.7M573.8 151.2l-.3-.1-.6 .2h.3a.33 .33 0 0 0 .5 .3 .33 .33 0 0 0 .1-.5v.2M573.8 156.3l.3 .1a.59 .59 0 0 1 .6-.7l-.4 1.3-.1-.4-.2 .1zM573.8 153.6v.7M573.9 155.1a.61 .61 0 0 1-.4 .5 .61 .61 0 0 1-.7-.1M573.9 152.1l.2 .3-.1 .1M574 152.3a.41 .41 0 0 0-.6-.2 .41 .41 0 0 0-.1 .6 .49 .49 0 0 1 .1 .7 .49 .49 0 0 1-.7 .1l-.2-.2 .2-.3a.87 .87 0 0 1 .7-1h.5l.4 .8a.28 .28 0 0 1 .2 .3 .28 .28 0 0 1-.4 .2l-.1-.3M574 147.5v.7M574.1 152.6l-.2 .1M574.1 152.5l.1 .4h-.8M574.1 153.3l-.2 .2-.5 .1M574.2 159.7l2-.6v.3l-2 .6z"/>
<path d="M574.2 159.7v.3M574.2 151.3l.2-.1 .1 .6-.2 .7M574.3 155.8h.1M574.3 156.5l-.1 .5 .2-.2M574.3 150.9l.1 .4M574.4 152.9l-.2-.4 .3-.7-.1-.6-.2 .1-.1-.3a.56 .56 0 0 1-.4-.7 .56 .56 0 0 1 .7-.4l.3 .1-.2 .6 .1 .9 .2-.1 .1-.4a.39 .39 0 0 0 .2 .4 .39 .39 0 0 0 .5-.2l-.1 .6 .2-.1 .4 .7-1.1 .7M574.4 147.5l-.1 .7M574.4 156.2l-.1 .3-.1-.3M574.4 153.9l-.1 1.4M574.4 153.1l.5 .2M574.5 158l.2-.1 .1 1-.2-.5-.4 .6zM574.6 155.1l-.4 .3v.5"/>
<path d="M574.7 155.7l-.4 .2-.3 .5h-.3l.5 .2M574.7 154l-.4 .8M574.7 150a.8 .8 0 0 0-1.1 .7M574.7 147.5v.7M574.9 149.9a.72 .72 0 0 1 .8 0 .72 .72 0 0 1 .3 .8l-.2 .9-.3 .3 .1-.7 .2-.5a.5 .5 0 0 0-.5-.4 .5 .5 0 0 0-.4 .6l-.1 .5-.2 .1v-.1a1.29 1.29 0 0 1 .3-1.5zM574.9 151a.38 .38 0 0 0 .2 .4 .38 .38 0 0 0 .4-.2M575 153.1a1.51 1.51 0 0 1 2 0 1.27 1.27 0 0 1-1.4 1.4l-.1-.2a.97 .97 0 0 1-.5-1.2zM575 150.7l.2 .1M575 150.4h.3a.32 .32 0 0 1 .4-.1 .32 .32 0 0 1 .1 .4l-.2 .5a.46 .46 0 0 1-.7-.1 .46 .46 0 0 1 .1-.7zM575 155.1l.9-.1-.5 1.2-.6 .9v.8l-.3 .1-.2 .5-.2-1zM575 155.1l-.9 2.6 .2 .8-.1 .9 .4-1 .3 .9-.2-1.4-.4 .6M575.1 147.6l-.1 .7"/>
<path d="M575.1 151.2h.1M575.1 154.1l-.3 .5 .2 .5 1-.2 .4-.6M575.1 150.8h.1M575.2 151.1h.1M575.4 147.7l-.1 .6M575.5 150.9l.2 .1M575.5 156l.8-.1-.2 .8a1.04 1.04 0 0 0-.2 1.3l-.5 .2-.2-.2zM575.5 150.9v.1M575.7 151.7l.4 .7M575.8 154.2h.1M575.8 147.7l-.2 .7M575.8 152.6l1.1-.5h.8l-.7 .9z"/>
<path d="M575.9 155l-.5 1.2-.6 1-.1 .8M575.9 154.1l-.3 .1M576 150.7l.5 .4 .7 .9-.4 .1a.65 .65 0 0 1-.9 0 .65 .65 0 0 1 0-.9zM576 150.7l.5 .4 .4 .6M576 154.4l-.1 .1M576.1 147.8l-.2 .7M576.2 159.1v.3l-2 .6-1.1-.4v-.3l1.1 .4 2-.6-1.2-.2-1.9 .4M576.3 155.9l-.2 .8a1.04 1.04 0 0 0-.2 1.3l-.5 .2-.2-.2 .3-1.9M576.5 154.1h.3v1.4a.54 .54 0 0 1-.8 .4l-.5 .1 .3-1.1zM576.5 147.9l-.3 .7M576.5 152.8a.5 .5 0 0 1 .6 .5 .5 .5 0 0 1-.5 .5l-.1 .3a.8 .8 0 0 1-1.4 0 .81 .81 0 0 1 .1-1 .81 .81 0 0 1 .9-.2v1l.6-.4-.1-.7-1.1-.1a.7 .7 0 0 0-.5 .9M576.5 153.8l-.1 .4"/>
<path d="M576.6 151.6l.5 .4M576.7 155.9l-1.2 .1M576.7 157.3l-.1 .2 .3 .2M576.8 148.1l-.3 .6M576.8 154.1l-.1 .5a2.8 2.8 0 0 1-.4 2.2l-.2 .6 .5 1.1M577 157l1.1-1-.8 2.6a.38 .38 0 0 1-.1 .5 .38 .38 0 0 1-.5 0 .38 .38 0 0 1 0-.6zM577 153a1.05 1.05 0 0 1 1.7-.8 .56 .56 0 0 1 .8 .2 .56 .56 0 0 1-.2 .8 1.2 1.2 0 0 1-1.1 .8 1.2 1.2 0 0 1-1.1-.8M577.1 154.8v.6M577.1 148.2l-.3 .6M577.5 148.4l-.4 .6M577.5 154l-.9 .1M577.6 158.2l.5 .4"/>
<path d="M577.8 152.1l-1.1 .1-.9 .4M577.8 148.6l-.4 .5M577.9 157l.9 .9M578 152.1l.7 .2a.52 .52 0 0 1 .7 .1 .52 .52 0 0 1 0 .6 8.1 8.1 0 0 1 0 4.9l.3 .7h-2.4l.8-2.6-1.5 1.4 .4-1.7a1.98 1.98 0 0 1 1.3-1.8h.1a.91 .91 0 0 1-.9-.7 .91 .91 0 0 1 .5-1.1zM578 154l-1 1.7-.4 1.7 1.5-1.4 .5-.1M578 152.1a.91 .91 0 0 0-.5 1.1 .91 .91 0 0 0 .9 .7M578.1 148.8l-.4 .5M578.1 156l-.2 1-.6 1.2v.4a.37 .37 0 0 1-.2 .6 .37 .37 0 0 1-.5-.4l.4-1.8M578.2 154l-.3 1M578.3 157.5a1.06 1.06 0 0 0 .7 1.1M578.4 148.9l-.4 .6M578.6 152.5l-.3 .3"/>
<path d="M578.6 149.2l-.4 .5M578.9 149.4l-.4 .5M579.1 159.8l.5 .4M579.2 149.6l-.5 .5M579.3 159.5l.6 .4M579.4 154.1l.1 3.4M579.4 153l.2 .7a9.6 9.6 0 0 1-.2 4.1l.3 .8h-2.4M579.4 149.9l-.4 .4M579.6 159.3l.5 .4M579.7 150.1l-.5 .5M579.7 159l.6 .4M579.9 150.4l-.5 .4"/>
<path d="M579.9 158.7l.6 .4M580.1 158.4l.6 .4M580.1 150.7l-.5 .4M580.2 158.2l.6 .2M580.3 151l-.5 .4M580.3 157.9l.7 .2M580.5 157.5l.6 .3M580.5 151.3l-.6 .4M580.6 157.2l.6 .2M580.7 156.9l.6 .2M580.7 151.6l-.6 .3M580.7 156.6l.7 .2"/>
<path d="M580.8 156.3l.7 .1M580.8 156h.7M580.8 151.9l-.6 .3M580.9 155.4h.6M580.9 155.6l.6 .1M581 152.3l-.6 .2M581.1 152.6l-.6 .2M581.2 152.9l-.6 .2M581.3 153.3l-.6 .2M581.4 153.6l-.7 .2M581.5 154l-.7 .1M581.5 154.3l-.7 .1"/>
<path d="M581.5 155l-.6 .1M581.5 154.7h-.6M569 160.1l-.5 .5M569.2 160.3l-.4 .5M569.5 160.5l-.5 .6M569.7 160.8l-.4 .5M570 160.9l-.4 .6M570.3 161.1l-.4 .6M570.5 161.3l-.3 .6M570.8 161.4l-.3 .6M571.1 161.6l-.2 .6M571.4 161.7l-.2 .6"/>
<path d="M571.7 161.8l-.2 .6M572 161.9l-.2 .7M572.4 162l-.2 .6M572.7 162l-.2 .7M573 162.1l-.1 .7M573.3 162.1v.7M573.6 162.1v.7M574 162.2v.6M574.3 162.1v.7M574.6 162.1l.1 .7M574.9 162.1l.1 .6M575.3 162l.1 .7"/>
<path d="M575.6 161.9l.1 .7M575.9 161.9l.2 .6M576.2 161.7l.2 .7M576.5 161.6l.3 .7M576.8 161.5l.3 .6M577.1 161.4l.3 .6M577.4 161.2l.3 .6M577.7 161.1l.3 .5M577.9 160.9l.4 .5M578.2 160.7l.4 .5M578.4 160.5l.5 .5M578.7 160.2l.4 .5"/>
<path d="M578.9 160l.5 .5"/>
</g>
<!-- layer: G-ANNO-TTLB -->
<g fill="#fff" stroke="#fff" stroke-width=".27">
<path d="M555.5 160.5l30.7 4.3-5.7-4.3zM555.5 160.5l30.7 4.3h-30.7z"/>
<path d="M580.5 145.9h5.7l-5.7 14.6zM586.2 145.9l-5.7 14.6 5.7 4.3z"/>
</g>
<path d="M555.5 160.5h25v-14.6h5.7v18.9h-30.7z" fill="none" stroke="#fff" stroke-width=".27"/>
<!-- layer: Quote -->
<g fill="none" stroke="#00f" stroke-width=".27">
<path d="M62 130.8h34M63 129.8v86.7M80.7 129.8v58.7M312 130.8h15.4M312 138.6h15.4M313 129.8v3.7M313 135.9v4.7M312 145h30.7M313 143v3M313.1 144v51.2M80.7 192v84M313.1 198.7v51.2"/>
<path d="M63 220v86.8M79.7 249.8h33.2M312.2 248.9h15.2M80.7 279.6v27.2M62 305.8h34M112.9 317.6h63.5M113.9 309.9v8.7M179.9 317.6h63.5M242.4 309.9v8.7M342.6 318.1h57.1M343.6 307.5v11.6M403.2 318.1h57.2"/>
<path d="M459.4 308v11.1"/>
</g>
<!-- layer: 0 -->
<g fill="none" stroke="#00f" stroke-width=".27">
<path d="M62.2 130l1.5 1.5M79.9 130l1.5 1.5M312.3 137.8l1.5 1.5M312.3 130l1.5 1.5M312.3 144.3l1.5 1.5M312.4 144.3l1.5 1.5M79.9 249.1l1.5 1.5M312.4 248.2l1.5 1.5M62.2 305.1l1.5 1.4M79.9 305.1l1.5 1.4M114.7 316.8l-1.5 1.5M243.2 316.8l-1.5 1.5"/>
<path d="M344.3 317.3l-1.5 1.5M460.1 317.3l-1.5 1.5"/>
</g>
<text font-size="13.4" fill="#0f0" x="539.6" y="390.3">A201</text>
<g font-size="5.9">
<text x="97.5" y="347.8">PROSPETO ANTERIORE</text>
<text x="328" y="347.8">PROSPETO POSTERIORE</text>
</g>
<text font-size="5" fill="#0f0" x="545.7" y="186.3">MO-D_2</text>
<g font-size="2.5" fill="#0f0">
<text x="50.4" y="10.3">1</text>
<text x="105.1" y="10.3">2</text>
<text x="155.1" y="10.3">3</text>
<text x="205.1" y="10.3">4</text>
<text x="255.1" y="10.3">5</text>
<text x="305.1" y="10.3">6</text>
<text x="355.1" y="10.3">7</text>
<text x="405.1" y="10.3">8</text>
<text x="455.1" y="10.3">9</text>
<text x="504.4" y="10.3">10</text>
<text x="554.5" y="10.3">11</text>
<text x="22" y="37">A</text>
<text x="584.5" y="37">A</text>
<text x="21.9" y="86.3">B</text>
<text x="22" y="86.3">E</text>
<text x="584.5" y="86.3">B</text>
<text x="21.9" y="136.3">C</text>
<text x="584.4" y="136.3">C</text>
<text x="21.8" y="186.3">D</text>
<text x="584.4" y="186.3">D</text>
<text x="21.9" y="236.3">E</text>
<text x="584.5" y="236.3">E</text>
<text x="543.3" y="249.9">RICCARDO FALLANI</text>
<text x="540.9" y="252.9">ELEONORA MIGLIERINA</text>
<text x="543.5" y="256">SOPHIE TORREANO</text>
<text x="538.7" y="269.4">PROPOSTA AMPLIAMENTO</text>
<text x="21.9" y="286.3">F</text>
<text x="554.8" y="286.4">-</text>
<text x="584.5" y="286.3">F</text>
<text x="547.5" y="302">MO-D_2.dwg</text>
<text x="21.9" y="336.3">G</text>
<text x="584.3" y="336.3">G</text>
<text x="531.5" y="358.9">A</text>
<text x="565.1" y="358.9">2017.07.18</text>
<text x="566.2" y="363.4">03 DI</text>
<text x="574.8" y="363.4">04</text>
<text x="21.9" y="386.3">H</text>
<text x="584.4" y="386.3">H</text>
<text x="541.5" y="405.8">2017/07/13</text>
<text x="571" y="405.8">1:50</text>
<text x="48.6" y="413.8">1</text>
<text x="105.1" y="413.8">2</text>
<text x="155.1" y="413.8">3</text>
<text x="205.1" y="413.8">4</text>
<text x="255.1" y="413.8">5</text>
<text x="305.1" y="413.8">6</text>
<text x="355.1" y="413.8">7</text>
<text x="405.1" y="413.8">8</text>
<text x="455.1" y="413.8">9</text>
<text x="504.4" y="413.8">10</text>
<text x="531.3" y="412.9">0</text>
<text x="541.3" y="412.9">0.5m</text>
<text x="541.5" y="408.8">A</text>
<text x="556.3" y="412.9">1.25m</text>
<text x="574.7" y="412.9">2.5m</text>
</g>
<g font-size="2.5">
<text x="531.3" y="153.4">POLITECNICO DI MILANO</text>
<text x="531.4" y="159.4">C.L. DESIGN DEGLI INTERNI</text>
<text x="531.4" y="156.4">SCUOLA DEL DESIGN</text>
<text x="531.5" y="163.3">PROGETTO:</text>
<text x="531.5" y="213.2">CORSO:</text>
<text x="541.9" y="212.1">STRUMENTI E METODI</text>
<text x="545.7" y="215.2">DEL PROGETTO</text>
<text x="531.5" y="229.9">DOCENTE:</text>
<text x="543.8" y="236.4">MARCO FERRARA</text>
<text x="531.5" y="246.6">STUDENTI:</text>
<text x="531.5" y="263.2">OGGETTO:</text>
<text x="531.5" y="279.9">NOTE:</text>
<text x="531.5" y="296.6">NOME FILE:</text>
<text x="531.3" y="313.9">VERS</text>
<text x="571.4" y="313.9">DATA</text>
<text x="531.5" y="363.4">TAVOLA NO.:</text>
<text x="531.5" y="405.9">DATA:</text>
<text x="556.4" y="405.9">SCALA:</text>
<text x="531.4" y="408.8">REV:</text>
<text x="556.4" y="408.8">FORMATO:</text>
<text x="572.9" y="408.8">A1</text>
</g>
<g font-size="2.1" fill="#00f">
<text x="313.8" y="135.8" transform="rotate(-90 313.8 135.8)">40</text>
<text x="313.8" y="142.9" transform="rotate(-90 313.8 142.9)">40</text>
<text x="81.4" y="192" transform="rotate(-90 81.4 192)">594</text>
<text x="313.9" y="198.7" transform="rotate(-90 313.9 198.7)">513</text>
<text x="63.7" y="220" transform="rotate(-90 63.7 220)">854</text>
<text x="81.4" y="279.5" transform="rotate(-90 81.4 279.5)">280</text>
<text x="176.4" y="318.3">655</text>
<text x="399.7" y="318.8">600</text>
</g>
</svg>
